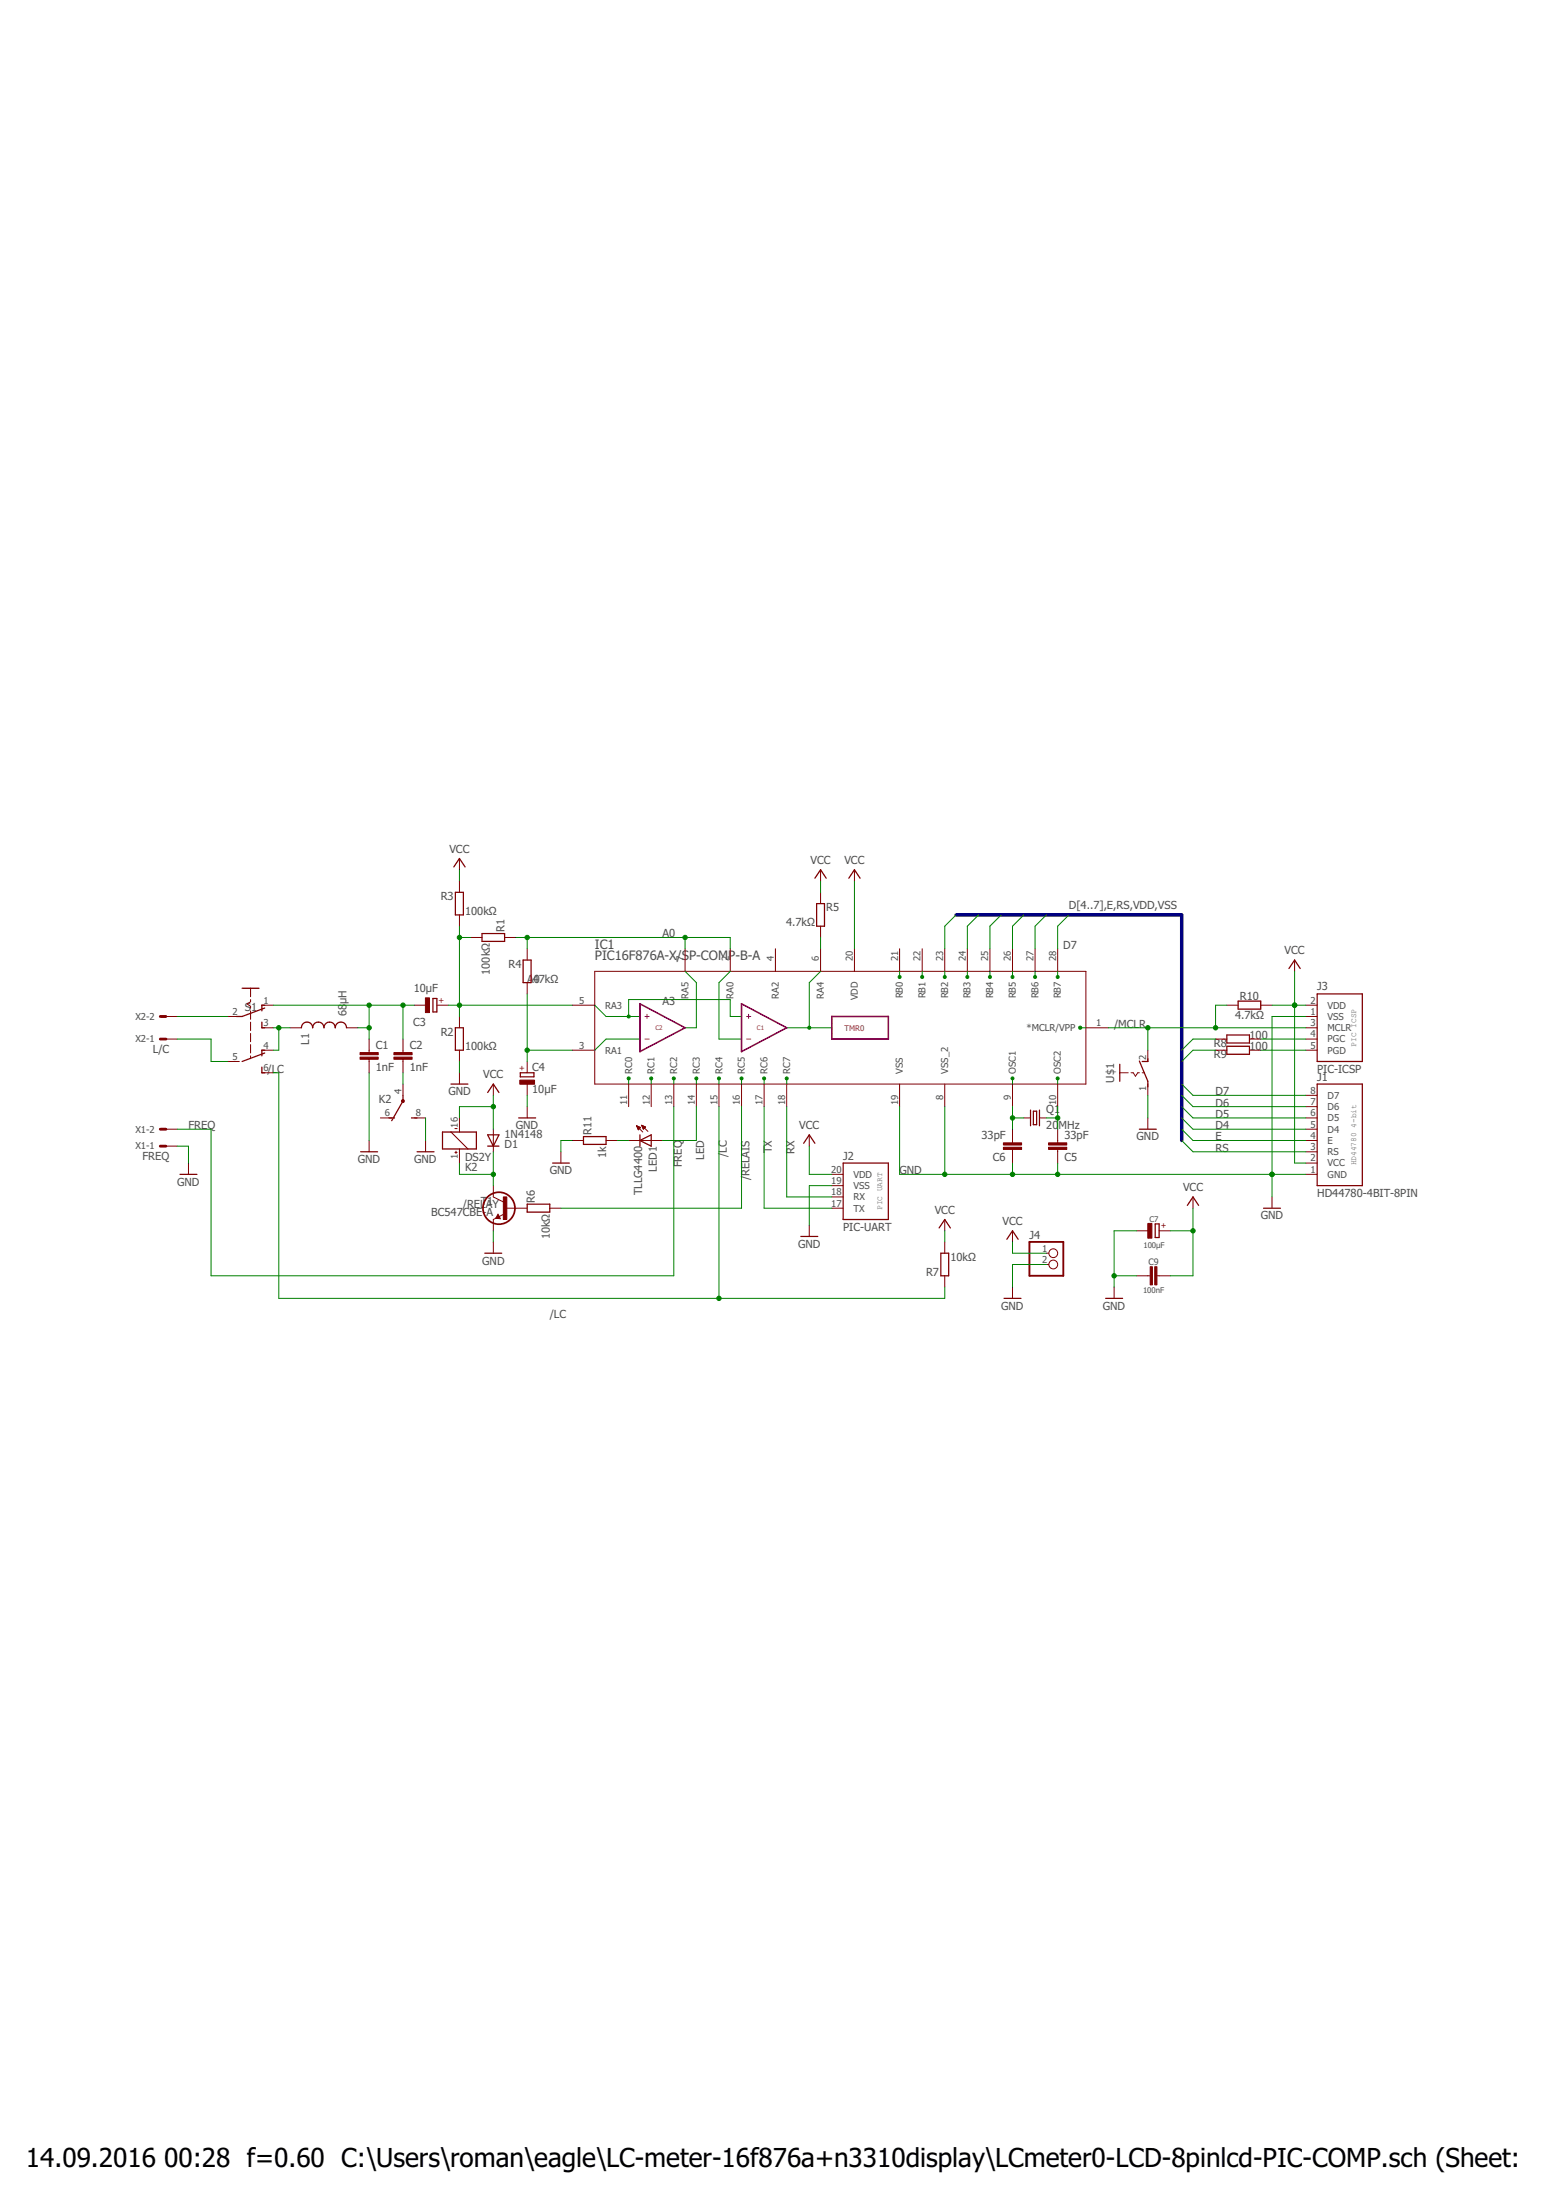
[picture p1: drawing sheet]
<svg xmlns="http://www.w3.org/2000/svg" width="210mm" height="297mm" viewBox="0 0 210 297" stroke-linecap="round" stroke-linejoin="round" font-family="sans-serif">
<g fill="none" stroke="#800000" stroke-width=".13">
<path d="M62 115.9v1.5M62 119v1.5M110.8 117.4v1.6M115.3 117.4v1.6M22.4 137.2h1.5M30.8 137.2h1.5M33.8 133.4v1.2M33.8 135v.3l-.4 .3 .4 .3v.2M33.8 136.5v1.1M33.8 138v1.1M33.8 139.5v1.2M35.3 135.7h1.6"/>
<path d="M35.3 138.8h1.6M39.2 138.8h1.5M46.8 138.8h1.5M55.9 135.7h1.5M59 135.7h1.5M62 123.5v1.6M62 137.2v1.6M63.5 126.6h1.6M68.1 126.6h1.5M71.2 128.1v1.5M71.2 132.7v1.5M77.2 135.7h3.1"/>
<path d="M80.3 131.1h66.3v15.3h-66.3zM92.5 128.1v3M98.6 128.1v3M104.7 128.1v3M110.8 120.5v1.5M110.8 125.1v1.5M110.8 128.1v3M115.3 128.1v3M121.4 128.1v3M124.5 128.1v3M127.5 128.1v3M130.6 128.1v3"/>
<path d="M133.6 128.1v3M136.7 128.1v3M139.7 128.1v3M142.8 128.1v3M146.6 138.8h3M165.6 135.7h1.5M170.2 135.7h1.5M174.8 129.6v1.5M176.3 135.7h1.5M176.3 138.8h1.5M176.3 137.2h1.5M22.4 140.3h1.5"/>
<path d="M22.4 152.5h1.5M22.4 154.7h1.5M25.4 157v1.6M30.8 143.3h1.5M33.8 141v1.2M33.8 142.6v.3M35.3 144.8h1.6M35.3 141.8h1.6M49.8 140.3v1.8M49.8 143v1.8M49.8 154v1.5M51.4 150.9h1.5"/>
<path d="M54.4 140.3v1.8M54.4 143v1.8M54.4 146.4v1.5M55.9 150.9h1.5M57.4 154v1.5M60.9 152.8l2.3 2.3M61.4 155.6h.3M61.4 152.4h.3M61.6 155.4v.3M62 141.8v1.5M62 144.8v1.6M62 150.9v1.9"/>
<path d="M62 155.1v1.9M66.6 146.4v1.5M66.6 152.5v3M71.2 143.3v1.5M71.2 146.4v1.5M71.2 149.4v1.5M75.7 155.5v1.5M77.2 141.8h3.1M77.2 154h1.6M81.8 154h1.5M84.9 154h4.5M84.9 146.4v3"/>
<path d="M85.9 152l.9 .8M85.9 152h.1M85.9 152l.6 .2-.3 .3zM86 152.1h.1M86 152.1h.2M86 152.2h.4M86 152.3h.4M86.1 152.3h.3M86.1 152.4h.2M86.1 152.5h.1M86.6 151.9l.9 .9M86.6 151.9l.5 .3-.3 .3z"/>
<path d="M86.6 152h.1M86.7 152h.1M86.7 152.1h.3M86.7 152.1h.4M86.7 152.2h.4M86.8 152.3h.3M86.8 152.3h.2M86.8 152.4h.1M87.9 146.4v3M91 146.4v3M94 146.4v3M97 146.4v3"/>
<path d="M100.1 146.4v3M103.1 146.4v3M106.2 146.4v3M109.2 153.2v1.5M112.3 158.6h1.5M121.4 146.4v3M127.5 146.4v3M136.7 146.4v3M136.7 152.5v1.8M136.7 155.2v1.8M138.2 150.9h.9M140.3 150.9h.9"/>
<path d="M142.8 146.4v3M142.8 152.5v1.8M142.8 155.2v1.8M151.2 144.8h1.1M152.7 144.8h.3l.3 .5 .3-.5h.2M154.2 144.8h.3M154.9 141.8v1.5M154.9 146.4v1.5M154.9 150.9v1.6M164.1 141.8h1.5M164.1 140.3h1.5M168.7 141.8h1.5"/>
<path d="M168.7 140.3h1.5M176.3 150.9h1.5M176.3 141.8h1.5M176.3 140.3h1.5M176.3 152.5h1.5M176.3 155.5h1.5M176.3 158.6h1.5M176.3 154h1.5M176.3 157h1.5M176.3 149.4h1.5M176.3 147.9h1.5M66.6 160.1v1.5l1.5 .7"/>
<path d="M66.6 167.7v1.5M66.9 164.5l-.3 .2v1.5M67.2 163.9l.3 .6h-.6zM67.9 164l-1 .5M68.1 163.1h3.1M74.2 163.1h1.5M109.2 165.4v1.5M112.3 163.1h1.5M112.3 160.1h1.5M112.3 161.6h1.5M127.5 164.7v1.5M127.5 167.7v1.5"/>
<path d="M127.5 172.3v1.5M136.7 166.2v1.5M136.7 173.8v1.5M141.2 169.2h.4M141.2 170.7h.4M150.4 173.8v1.5M153.4 166.2h1.5M153.4 172.3h1.9M156.2 172.3h1.8M156.5 166.2h1.5M161 161.6v1.5M171.7 161.6v1.5"/>
<circle cx="142.2" cy="169.2" r=".59"/>
<circle cx="142.2" cy="170.7" r=".59"/>
</g>
<g fill="none" stroke="#800000" stroke-width=".17">
<path d="M61.3 117.1l.7-1.2 .8 1.2M110 118.6l.8-1.2 .7 1.2M114.6 118.6l.7-1.2 .8 1.2M32.7 133.4h2.3M35.3 138v.8h.4M35.7 136.1l-3 1.1h-.8M35.7 135.7h-.4v.8M40.7 138.8a.76 .76 0 0 1 .7-.8 .76 .76 0 0 1 .8 .8 .76 .76 0 0 1 .8-.8 .76 .76 0 0 1 .7 .8 .76 .76 0 0 1 .8-.8 .76 .76 0 0 1 .8 .8 .76 .76 0 0 1 .7-.8 .76 .76 0 0 1 .8 .8M58.4 134.8h.6v1.8h-.6zM61.5 120.5h1v3h-1zM61.5 138.8h1v3h-1zM65.1 126h3v1.1h-3z"/>
<path d="M70.6 129.6h1.1v3.1h-1.1zM110.2 122h1.1v3.1h-1.1zM165.6 139.7h3.1v1.1h-3.1zM167.1 135.2h3.1v1h-3.1zM174 130.8l.8-1.2 .7 1.2M177.8 134.2h6.1v9.1h-6.1zM24.3 158.6h2.3M35.3 144.1v.7h.4M35.7 141.8h-.4v.8M35.7 142.2l-3 1.1M48.7 155.5h2.3M52.5 150.9h.8"/>
<path d="M54.4 147.9v.8l-1.5 2.6M55.5 150.9h.8M56.3 155.5h2.3M59.7 152.8h4.6v2.3h-4.6zM60.9 146.4h2.3M65.8 153.2h1.6l-.8 1.5zM65.8 154.7h1.6M65.8 147.5l.8-1.1 .8 1.1M70 150.9h2.3M70.2 144.8h1.9v.6h-1.9zM74.6 157h2.3M78.8 153.5h3v1h-3z"/>
<path d="M86.4 154l1.5-.8v1.5zM86.4 153.2v1.5M108.5 154.4l.7-1.2 .8 1.2M113.8 157h6.1v7.7h-6.1zM139.1 149.9v2.1M139.5 150h.4v1.8h-.4zM140.3 149.9v2.1M151.2 143.7v2.3M153.8 152.5h2.3M153.8 143.3l1.1 2.7v.7M154.9 142.9v.4h-.7M165.6 141.3h3.1v1h-3.1z"/>
<path d="M177.8 146.4h6.1v13.7h-6.1zM65.4 169.2h2.3M67.2 164.1l.2 .3h-.2v-.1M71.2 162.6h3v1.1h-3zM108.1 166.9h2.3M126.8 165.8l.7-1.1 .8 1.1M127 169.2h1.1v3.1h-1.1zM135.5 175.3h2.3M135.9 167.3l.8-1.1 .7 1.1M149.2 175.3h2.3M155.9 165.2h.6v1.9h-.6zM160.3 162.8l.7-1.2 .8 1.2"/>
<path d="M170.6 163.1h2.2"/>
</g>
<g fill="#800000" stroke="#800000" stroke-width=".13">
<path d="M48.6 142.7h2.5v.3h-2.5z"/>
<path d="M48.6 142.1h2.5v.3h-2.5z"/>
<path d="M53.2 142.7h2.4v.3h-2.4z"/>
<path d="M53.2 142.1h2.4v.3h-2.4z"/>
<path d="M57.4 134.7h.6v2h-.6z"/>
<path d="M70.2 145.8h2v.6h-2z"/>
<path d="M141.5 154.3h2.5v.3h-2.5z"/>
<path d="M141.5 154.9h2.5v.3h-2.5z"/>
<path d="M135.4 154.3h2.5v.3h-2.5z"/>
<path d="M135.4 154.9h2.5v.3h-2.5z"/>
<path d="M154.9 165.2h.6v2h-.6z"/>
<path d="M155.3 171h.3v2.5h-.3z"/>
<path d="M155.9 171h.3v2.5h-.3z"/>
<path d="M67.9 161.6h.5v3.1h-.5z"/>
</g>
<path d="M67.2 164.1l-.2 .3 .4 .1" fill="none" stroke="#800000" stroke-width=".19"/>
<circle cx="67.4" cy="163.1" r="2.16" fill="none" stroke="#800000" stroke-width=".23"/>
<path d="M54.3 148.5h.2v.3h-.2z" fill-rule="evenodd" fill="#800000" stroke="#800000" stroke-width=".13"/>
<path d="M21.6 137.2h.8M21.6 140.3h.8M21.6 152.5h.8M21.6 154.7h.8" fill="none" stroke="#800000" stroke-width=".38"/>
<path d="M139 167.7h4.5v4.6h-4.5z" fill="none" stroke="#800000" stroke-width=".25"/>
<path d="M129.1 123.5h30.4v30.5" fill="none" stroke="#000080" stroke-width=".47"/>
<g fill="none" stroke="#008000" stroke-width=".13">
<path d="M62 117.4v1.6M110.8 119v1.5M115.3 119v9.1M23.9 137.2h6.9M36.9 138.8h2.3M36.9 135.7h19M37.6 138.8v3h-.7M48.3 138.8h1.5M49.8 135.7v4.6M54.4 135.7v4.6M60.5 135.7h16.7M62 125.1v12.1"/>
<path d="M62 126.6h1.5M69.6 126.6h29v1.5M71.2 126.6v1.5M71.2 134.2v9.1M80.3 135.7l1.5 1.5h4.6M84.9 137.2v-2.2h13.7v2.2h1.5M92.5 131.1l1.5 1.6v6.1h-1.5M92.5 126.6v1.5M98.6 131.1l-1.6 1.6v7.6h3.1M106.2 138.8h6.1M110.8 131.1l-1.6 1.6v6.1M110.8 126.6v1.5"/>
<path d="M121.4 131.1v.8M124.5 131.1v.8M127.5 131.1v.8M129.1 123.5l-1.6 1.6v3M130.6 131.1v.8M132.1 123.5l-1.5 1.6v3M133.6 131.1v.8M135.1 123.5l-1.5 1.6v3M136.7 131.1v.8M138.2 123.5l-1.5 1.6v3M139.7 131.1v.8M141.2 123.5l-1.5 1.6v3"/>
<path d="M142.8 131.1v.8M144.3 123.5l-1.5 1.6v3M145.8 138.8h.8M149.6 138.8h26.7M154.9 138.8v3M165.6 135.7h-1.5v3.1M171.7 135.7h4.6M174.8 131.1v25.9h1.5M176.3 137.2h-4.6v24.4M23.9 140.3h4.6v3h2.3M23.9 154.7h1.5v2.3M36.9 144.8h.7v30.5h89.9v-1.5"/>
<path d="M49.8 144.8v9.2M54.4 144.8v1.6M57.4 150.9v3.1M62 143.3v1.5M62 157v1.6h4.6M66.6 149.4h-4.6v1.5M66.6 147.9v4.6M66.6 155.5v4.6M71.2 147.9v1.5M71.2 141.8h6M77.2 154h-1.5v1.5M83.3 154h1.6"/>
<path d="M84.9 145.6v.8M86.4 140.3h-4.6l-1.5 1.5M87.9 145.6v.8M91 145.6v.8M91 149.4v22.9h-62.5v-19.8h-4.6M94 145.6v.8M94 149.4v4.6h-4.6M97 145.6v.8M97 149.4v25.9M100.1 145.6v.8M100.1 149.4v13.7h-24.4M103.1 145.6v.8"/>
<path d="M103.1 149.4v13.7h9.2M106.2 145.6v.8M106.2 149.4v12.2h6.1M109.2 154.7v3.9h3.1M121.4 149.4v9.2h54.9M127.5 149.4v9.2M136.7 145.6v.8M136.7 149.4v3.1M136.7 157v1.6M136.7 150.9h1.5M141.2 150.9h1.6M142.8 145.6v.8"/>
<path d="M142.8 149.4v3.1M142.8 157v1.6M154.9 147.9v3M159.5 152.5l1.5 1.5h15.3M159.5 149.4l1.5 1.5h15.3M159.5 147.9l1.5 1.5h15.3M159.5 150.9l1.5 1.6h15.3M159.5 154l1.5 1.5h15.3M159.5 146.4l1.5 1.5h15.3M164.1 140.3h-3.1l-1.5 1.5M164.1 141.8h-3.1l-1.5 1.5M170.2 140.3h6.1"/>
<path d="M170.2 141.8h6.1M66.6 166.2v1.5M112.3 160.1h-3.1v5.3M127.5 166.2v1.5M136.7 167.7v1.5h4.5M141.2 170.7h-4.5v3.1M150.4 172.3h3M153.4 166.2h-3v7.6M158 166.2h3M161 163.1v9.2h-3"/>
</g>
<g fill="#008000" stroke="#008000" stroke-width=".13">
<path d="M84.7 137.1h.3v.3h-.3z" fill-rule="evenodd"/>
<path d="M109.1 138.6h.3v.3h-.3z" fill-rule="evenodd"/>
<path d="M145.6 138.6h.4v.3h-.4z" fill-rule="evenodd"/>
<path d="M84.7 145.5h.3v.3h-.3z" fill-rule="evenodd"/>
<circle cx="136.7" cy="145.6" r=".21"/>
<circle cx="142.8" cy="145.6" r=".21"/>
<circle cx="139.7" cy="131.9" r=".21"/>
<circle cx="136.7" cy="131.9" r=".21"/>
<circle cx="133.6" cy="131.9" r=".21"/>
<circle cx="130.6" cy="131.9" r=".21"/>
<circle cx="127.5" cy="131.9" r=".21"/>
<circle cx="124.5" cy="131.9" r=".21"/>
<circle cx="121.4" cy="131.9" r=".21"/>
<circle cx="142.8" cy="131.9" r=".21"/>
<circle cx="87.9" cy="145.6" r=".21"/>
<circle cx="91" cy="145.6" r=".21"/>
<circle cx="94" cy="145.6" r=".21"/>
<circle cx="97" cy="145.6" r=".21"/>
<circle cx="100.1" cy="145.6" r=".21"/>
<circle cx="103.1" cy="145.6" r=".21"/>
<circle cx="106.2" cy="145.6" r=".21"/>
<circle cx="62" cy="126.6" r=".3"/>
<circle cx="62" cy="135.7" r=".3"/>
<circle cx="54.4" cy="135.7" r=".3"/>
<circle cx="49.8" cy="135.7" r=".3"/>
<circle cx="49.8" cy="138.8" r=".3"/>
<circle cx="71.2" cy="126.6" r=".3"/>
<circle cx="92.5" cy="126.6" r=".3"/>
<circle cx="71.2" cy="141.8" r=".3"/>
<circle cx="150.4" cy="172.3" r=".3"/>
<circle cx="171.7" cy="158.6" r=".3"/>
<circle cx="127.5" cy="158.6" r=".3"/>
<circle cx="136.7" cy="158.6" r=".3"/>
<circle cx="142.8" cy="158.6" r=".3"/>
<circle cx="37.6" cy="138.8" r=".3"/>
<circle cx="136.7" cy="150.9" r=".3"/>
<circle cx="142.8" cy="150.9" r=".3"/>
<circle cx="161" cy="166.2" r=".3"/>
<circle cx="174.8" cy="135.7" r=".3"/>
<circle cx="66.6" cy="149.4" r=".3"/>
<circle cx="97" cy="175.3" r=".3"/>
<circle cx="66.6" cy="158.6" r=".3"/>
<circle cx="164.1" cy="138.8" r=".3"/>
<circle cx="154.9" cy="138.8" r=".3"/>
</g>
<g fill="#800080" stroke="#800080" stroke-width=".13">
<path d="M86.4 135.5l6.1 3.3z"/>
<path d="M86.3 135.5h.1v6.5z"/>
<path d="M86.3 142l6.2-3.3-6.1 3.3z"/>
<path d="M100.1 135.5l6.1 3.3z"/>
<path d="M100.1 135.5v6.5z"/>
<path d="M100.1 142l6.1-3.3-6.1 3.3z"/>
<path d="M112.2 137.2h.1v3.1z"/>
<path d="M112.2 140.3h7.8z"/>
<path d="M119.9 137.2h.1l-.1 3.1z"/>
<path d="M112.2 137.2l7.8 .1z"/>
</g>
<path d="M87.1 137.2h.5M87.3 136.9v.6M100.8 137.2h.5M101 136.9v.6M87.1 140.3h.5M100.8 140.3h.5" fill="none" stroke="#800080" stroke-width=".13"/>
<g font-size="3.5">
<text x="3.5" y="292.5">14.09.2016</text>
<text x="22.2" y="292.5">00:28 f=0.60 C:\Users\roman\eagle\LC-meter-16f876a+n3310display\LCmeter0-LCD-8pinlcd-PIC-COMP.sch (Sheet: 1/1</text>
</g>
<g font-size="1.8" fill="#505050">
<text x="80.3" y="129.6">PIC16F876A-X/SP-COMP-B-A</text>
<text x="80.3" y="128.1">IC1</text>
</g>
<g font-size="1.5" fill="#505050">
<text x="60.7" y="115.2">VCC</text>
<text x="109.4" y="116.7">VCC</text>
<text x="114" y="116.7">VCC</text>
<text x="59.5" y="121.5">R3</text>
<text x="62.8" y="123.5">100kΩ</text>
<text x="68.1" y="125.8" transform="rotate(-90 68.1 125.8)">R1</text>
<text x="106.1" y="125.1">4.7kΩ</text>
<text x="111.5" y="123.1">R5</text>
<text x="144.3" y="122.8">D[4..7],E,RS,VDD,VSS</text>
<text x="66.1" y="131.6" transform="rotate(-90 66.1 131.6)">100kΩ</text>
<text x="68.6" y="130.7">R4</text>
<text x="89.4" y="126.6">A0</text>
<text x="143.5" y="128.1">D7</text>
<text x="173.4" y="128.9">VCC</text>
<text x="33.1" y="136.5">S1</text>
<text x="46.8" y="137.2" transform="rotate(-90 46.8 137.2)">68</text>
<text x="46.8" y="135.6" transform="rotate(-90 46.8 135.6)">μH</text>
<text x="55.8" y="133.9">10μF</text>
<text x="71.2" y="132.7">A</text>
<text x="71.9" y="132.7">47kΩ</text>
<text x="72.1" y="132.7">0</text>
<text x="89.4" y="135.7">A3</text>
<text x="166.7" y="137.5">4.7kΩ</text>
<text x="167.4" y="135">R10</text>
<text x="177.8" y="133.7">J3</text>
<text x="20.6" y="142.2">L/C</text>
<text x="41.7" y="141.1" transform="rotate(-90 41.7 141.1)">L1</text>
<text x="50.7" y="141.6">C1</text>
<text x="55.3" y="141.6">C2</text>
<text x="55.8" y="138.6">C3</text>
<text x="59.5" y="139.8">R2</text>
<text x="62.8" y="141.8">100kΩ</text>
<text x="150.4" y="138.8">/MCLR</text>
<text x="163.9" y="141.3">R8</text>
<text x="163.9" y="142.9">R9</text>
<text x="168.7" y="140.3">100</text>
<text x="168.7" y="141.8">100</text>
<text x="36.1" y="144.9">/LC</text>
<text x="50.7" y="144.6">1nF</text>
<text x="51.2" y="149">K2</text>
<text x="55.3" y="144.6">1nF</text>
<text x="60.5" y="147.9">GND</text>
<text x="65.2" y="145.6">VCC</text>
<text x="71.8" y="147.6">10μF</text>
<text x="71.8" y="144.6">C4</text>
<text x="150.4" y="146.2" transform="rotate(-90 150.4 146.2)">U$1</text>
<text x="164.1" y="149.4">D6</text>
<text x="164.1" y="147.9">D7</text>
<text x="177.8" y="144.9">PIC-ICSP</text>
<text x="177.8" y="145.9">J1</text>
<text x="25.4" y="152.5">FREQ</text>
<text x="68.1" y="153.7">1N4148</text>
<text x="68.1" y="155">D1</text>
<text x="69.6" y="152.5">GND</text>
<text x="79.8" y="153.2" transform="rotate(-90 79.8 153.2)">R11</text>
<text x="104.2" y="155.7" transform="rotate(-90 104.2 155.7)">TX</text>
<text x="107.3" y="155.8" transform="rotate(-90 107.3 155.8)">RX</text>
<text x="107.9" y="152.5">VCC</text>
<text x="132.5" y="153.8">33pF</text>
<text x="141.2" y="152.5">20MHz</text>
<text x="141.2" y="150.3">Q1</text>
<text x="143.7" y="153.8">33pF</text>
<text x="153.4" y="154">GND</text>
<text x="164.1" y="152.5">D4</text>
<text x="164.1" y="154">E</text>
<text x="164.1" y="155.5">RS</text>
<text x="164.1" y="150.9">D5</text>
<text x="19.2" y="156.6">FREQ</text>
<text x="23.9" y="160.1">GND</text>
<text x="48.3" y="157">GND</text>
<text x="55.9" y="157">GND</text>
<text x="62.8" y="156.8">DS2Y</text>
<text x="62.8" y="158.1">K2</text>
<text x="74.2" y="158.6">GND</text>
<text x="81.8" y="156.3" transform="rotate(-90 81.8 156.3)">1k</text>
<text x="86.7" y="161.4" transform="rotate(-90 86.7 161.4)">TLLG4400</text>
<text x="88.7" y="158.2" transform="rotate(-90 88.7 158.2)">LED1</text>
<text x="92" y="157.6" transform="rotate(-90 92 157.6)">FREQ</text>
<text x="95.1" y="156.6" transform="rotate(-90 95.1 156.6)">LED</text>
<text x="98.1" y="156.2" transform="rotate(-90 98.1 156.2)">/LC</text>
<text x="101.2" y="159.4" transform="rotate(-90 101.2 159.4)">/RELAIS</text>
<text x="113.8" y="156.6">J2</text>
<text x="121.4" y="158.6">GND</text>
<text x="134" y="156.8">C6</text>
<text x="143.7" y="156.8">C5</text>
<text x="159.7" y="160.8">VCC</text>
<text x="177.8" y="161.6">HD44780-4BIT-8PIN</text>
<text x="58.2" y="164.2">BC547CBE-A</text>
<text x="62.5" y="163.1">/RELAY</text>
<text x="64.9" y="162.7">T1</text>
<text x="72.2" y="162.4" transform="rotate(-90 72.2 162.4)">R6</text>
<text x="74.2" y="167.3" transform="rotate(-90 74.2 167.3)">10kΩ</text>
<text x="113.8" y="166.2">PIC-UART</text>
<text x="126.2" y="163.9">VCC</text>
<text x="135.3" y="165.4">VCC</text>
<text x="139" y="167.3">J4</text>
<text x="170.2" y="164.6">GND</text>
<text x="65.1" y="170.7">GND</text>
<text x="107.7" y="168.5">GND</text>
<text x="125" y="172.3">R7</text>
<text x="128.3" y="170.3">10kΩ</text>
<text x="74.2" y="177.9">/LC</text>
<text x="135.1" y="176.8">GND</text>
<text x="148.9" y="176.8">GND</text>
</g>
<g font-size="1.3" fill="#505050">
<text x="92.3" y="129.7" transform="rotate(-90 92.3 129.7)">7</text>
<text x="98.4" y="129.7" transform="rotate(-90 98.4 129.7)">2</text>
<text x="104.5" y="129.7" transform="rotate(-90 104.5 129.7)">4</text>
<text x="110.6" y="129.7" transform="rotate(-90 110.6 129.7)">6</text>
<text x="115.1" y="129.7" transform="rotate(-90 115.1 129.7)">20</text>
<text x="121.2" y="129.7" transform="rotate(-90 121.2 129.7)">21</text>
<text x="124.3" y="129.7" transform="rotate(-90 124.3 129.7)">22</text>
<text x="127.3" y="129.7" transform="rotate(-90 127.3 129.7)">23</text>
<text x="130.4" y="129.7" transform="rotate(-90 130.4 129.7)">24</text>
<text x="133.4" y="129.7" transform="rotate(-90 133.4 129.7)">25</text>
<text x="136.5" y="129.7" transform="rotate(-90 136.5 129.7)">26</text>
<text x="139.5" y="129.7" transform="rotate(-90 139.5 129.7)">27</text>
<text x="142.5" y="129.7" transform="rotate(-90 142.5 129.7)">28</text>
<text x="18.3" y="137.7">X2-2</text>
<text x="31.4" y="137">2</text>
<text x="35.6" y="135.5">1</text>
<text x="78.2" y="135.5">5</text>
<text x="81.7" y="136.2">RA3</text>
<text x="92.9" y="134.8" transform="rotate(-90 92.9 134.8)">RA5</text>
<text x="99" y="134.8" transform="rotate(-90 99 134.8)">RA0</text>
<text x="105.1" y="134.8" transform="rotate(-90 105.1 134.8)">RA2</text>
<text x="111.2" y="134.8" transform="rotate(-90 111.2 134.8)">RA4</text>
<text x="115.8" y="135" transform="rotate(-90 115.8 135)">VDD</text>
<text x="121.9" y="134.8" transform="rotate(-90 121.9 134.8)">RB0</text>
<text x="124.9" y="134.8" transform="rotate(-90 124.9 134.8)">RB1</text>
<text x="128" y="134.8" transform="rotate(-90 128 134.8)">RB2</text>
<text x="131" y="134.8" transform="rotate(-90 131 134.8)">RB3</text>
<text x="134.1" y="134.8" transform="rotate(-90 134.1 134.8)">RB4</text>
<text x="137.1" y="134.8" transform="rotate(-90 137.1 134.8)">RB5</text>
<text x="140.2" y="134.8" transform="rotate(-90 140.2 134.8)">RB6</text>
<text x="143.2" y="134.8" transform="rotate(-90 143.2 134.8)">RB7</text>
<text x="176.9" y="135.5">2</text>
<text x="176.9" y="137">1</text>
<text x="179.2" y="136.2">VDD</text>
<text x="179.2" y="137.7">VSS</text>
<text x="18.3" y="140.7">X2-1</text>
<text x="31.4" y="143.1">5</text>
<text x="35.6" y="138.5">3</text>
<text x="35.6" y="141.6">4</text>
<text x="78.2" y="141.6">3</text>
<text x="81.7" y="142.3">RA1</text>
<text x="138.6" y="139.2">*MCLR/VPP</text>
<text x="148" y="138.5">1</text>
<text x="154.7" y="143.1" transform="rotate(-90 154.7 143.1)">2</text>
<text x="176.9" y="140.1">4</text>
<text x="176.9" y="141.6">5</text>
<text x="176.9" y="138.5">3</text>
<text x="179.2" y="140.7">PGC</text>
<text x="179.2" y="142.3">PGD</text>
<text x="179.2" y="139.2">MCLR</text>
<text x="35.6" y="144.6">6</text>
<text x="54.2" y="147.7" transform="rotate(-90 54.2 147.7)">4</text>
<text x="84.7" y="149.2" transform="rotate(-90 84.7 149.2)">11</text>
<text x="85.3" y="145" transform="rotate(-90 85.3 145)">RC0</text>
<text x="87.7" y="149.2" transform="rotate(-90 87.7 149.2)">12</text>
<text x="88.4" y="145" transform="rotate(-90 88.4 145)">RC1</text>
<text x="90.7" y="149.2" transform="rotate(-90 90.7 149.2)">13</text>
<text x="91.4" y="145" transform="rotate(-90 91.4 145)">RC2</text>
<text x="93.8" y="149.2" transform="rotate(-90 93.8 149.2)">14</text>
<text x="94.5" y="145" transform="rotate(-90 94.5 145)">RC3</text>
<text x="96.8" y="149.2" transform="rotate(-90 96.8 149.2)">15</text>
<text x="97.5" y="145" transform="rotate(-90 97.5 145)">RC4</text>
<text x="99.9" y="149.2" transform="rotate(-90 99.9 149.2)">16</text>
<text x="100.6" y="145" transform="rotate(-90 100.6 145)">RC5</text>
<text x="102.9" y="149.2" transform="rotate(-90 102.9 149.2)">17</text>
<text x="103.6" y="145" transform="rotate(-90 103.6 145)">RC6</text>
<text x="106" y="149.2" transform="rotate(-90 106 149.2)">18</text>
<text x="106.7" y="145" transform="rotate(-90 106.7 145)">RC7</text>
<text x="121.2" y="149.2" transform="rotate(-90 121.2 149.2)">19</text>
<text x="121.9" y="145" transform="rotate(-90 121.9 145)">VSS</text>
<text x="127.3" y="148.5" transform="rotate(-90 127.3 148.5)">8</text>
<text x="128" y="145" transform="rotate(-90 128 145)">VSS_2</text>
<text x="136.5" y="148.5" transform="rotate(-90 136.5 148.5)">9</text>
<text x="137.1" y="145" transform="rotate(-90 137.1 145)">OSC1</text>
<text x="142.5" y="149.2" transform="rotate(-90 142.5 149.2)">10</text>
<text x="143.2" y="145" transform="rotate(-90 143.2 145)">OSC2</text>
<text x="154.7" y="147.3" transform="rotate(-90 154.7 147.3)">1</text>
<text x="176.9" y="149.2">7</text>
<text x="176.9" y="147.7">8</text>
<text x="179.2" y="149.9">D6</text>
<text x="179.2" y="148.4">D7</text>
<text x="18.3" y="152.9">X1-2</text>
<text x="18.3" y="155.2">X1-1</text>
<text x="52" y="150.7">6</text>
<text x="56.1" y="150.7">8</text>
<text x="61.8" y="152.3" transform="rotate(-90 61.8 152.3)">16</text>
<text x="176.9" y="150.7">6</text>
<text x="176.9" y="152.3">5</text>
<text x="176.9" y="155.3">3</text>
<text x="176.9" y="153.8">4</text>
<text x="179.2" y="151.4">D5</text>
<text x="179.2" y="152.9">D4</text>
<text x="179.2" y="156">RS</text>
<text x="179.2" y="154.4">E</text>
<text x="61.8" y="156.4" transform="rotate(-90 61.8 156.4)">1</text>
<text x="112.2" y="158.3">20</text>
<text x="112.2" y="159.9">19</text>
<text x="112.2" y="161.4">18</text>
<text x="115.2" y="159">VDD</text>
<text x="115.2" y="160.5">VSS</text>
<text x="176.9" y="158.3">1</text>
<text x="176.9" y="156.8">2</text>
<text x="179.2" y="159">GND</text>
<text x="179.2" y="157.5">VCC</text>
<text x="112.2" y="162.9">17</text>
<text x="115.2" y="162.1">RX</text>
<text x="115.2" y="163.6">TX</text>
<text x="140.7" y="169">1</text>
<text x="140.7" y="170.5">2</text>
</g>
<text font-size="1.2" fill="#505050" x="155" y="170.7">C9</text>
<g font-size="1.1" fill="#800000">
<text x="59.2" y="135.4">+</text>
<text x="70.8" y="144.6" transform="rotate(-90 70.8 144.6)">+</text>
<text x="156.7" y="165.8">+</text>
</g>
<text font-size="1.1" fill="#800080" x="114" y="139.1">TMR0</text>
<g font-size="1.1" fill="#505050">
<text x="183.1" y="141.3" transform="rotate(-90 183.1 141.3)">PIC ICSP</text>
<text x="183.1" y="152.3" transform="rotate(-90 183.1 152.3)">4-bit</text>
<text x="183.1" y="157.4" transform="rotate(-90 183.1 157.4)">HD44780</text>
<text x="119.1" y="163.4" transform="rotate(-90 119.1 163.4)">PIC UART</text>
<text x="155.2" y="165">C7</text>
<text x="154.3" y="168.5">100μF</text>
<text x="154.3" y="174.5">100nF</text>
</g>
<g font-size=".8" fill="#800080">
<text x="88.5" y="139.1">C2</text>
<text x="102.2" y="139.1">C1</text>
</g>
</svg>
